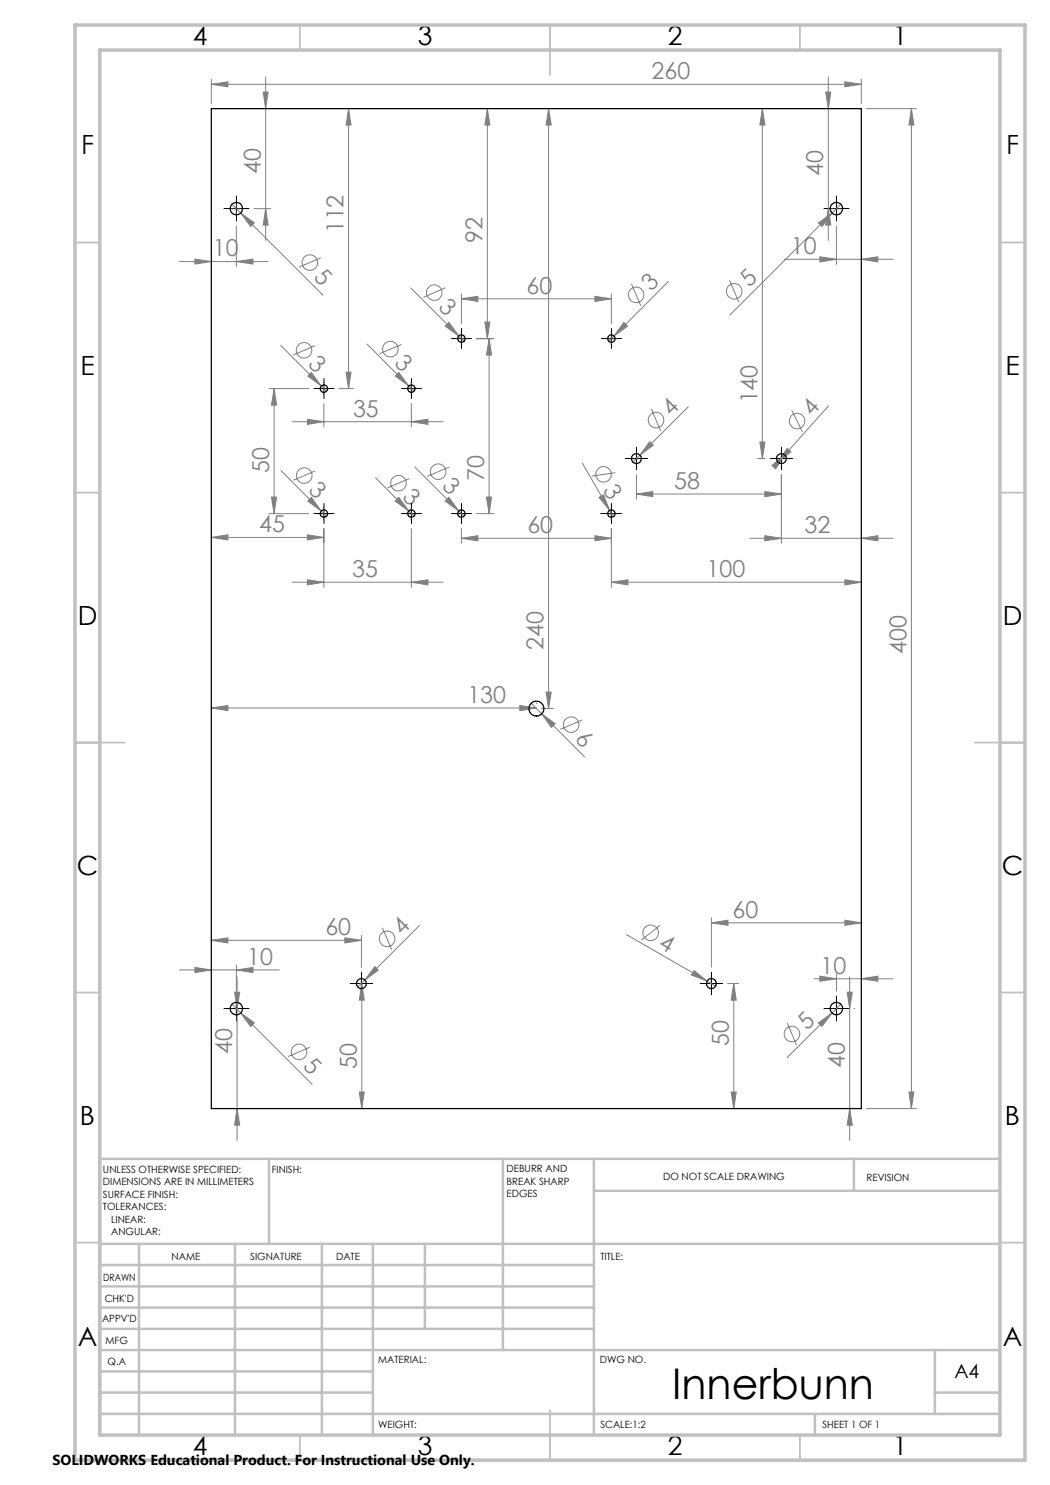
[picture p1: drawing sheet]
<svg xmlns="http://www.w3.org/2000/svg" width="210mm" height="297mm" viewBox="0 0 210 297" stroke-linecap="round" stroke-linejoin="round" font-family="sans-serif">
<g fill="none" stroke="#808080" stroke-width=".2">
<path d="M42.3 16.9l3.3-.5v1zM42.3 15.9v4.8M42.3 16.9h130M52.6 18.4h1l-.5 3.3zM53.1 15.4v32.7M165.1 18.4h1.1l-.5 3.3zM165.7 15.4v32.7M169 16.4l3.3 .5-3.3 .5zM172.3 15.9v4.8M69.7 21.7l.5 3.3h-1zM69.7 21.7v56M97.5 21.7l.5 3.3h-1z"/>
<path d="M97.5 21.7v46M109.7 21.7l.5 3.3h-1zM109.7 21.7v120M152.5 21.7l.5 3.3h-1zM152.5 21.7v70M173.3 21.7h10M182.3 21.7l.5 3.3h-1zM182.3 21.7v200M35.9 52.3h17.7M39 51.8l3.3 .5-3.3 .5zM46.4 40.8l1.8 1.8M47.3 52.3l3.3-.5v1z"/>
<path d="M47.3 45.2v8.1M48.2 42.6l2.7 2-.8 .7zM48.2 42.6l16.4 16.4M50.8 41.7h3.3M53.1 41.7l.5 3.3h-1zM64.2 51.6l-4.4 1.8M82.1 57.6l10.7 10.7M89 57.6l-4.3 1.9M92.3 59.8l3.3-.5v1zM92.3 58.8v5.9M92.3 59.8h30M119 59.3l3.3 .5-3.3 .5z"/>
<path d="M122.3 58.8v5.9M126.3 56.8l1.9 4.4M133.7 56.3l-12 12M145.9 56.1l1.9 4.4M156.8 51.9h21.8M163.7 44.6l2.7-2-2 2.7zM164 51.4l3.3 .5-3.3 .5zM165.7 41.7l.5 3.3h-1.1zM167.3 45.2v7.7M168.2 40.8l-22.3 22.2M172.3 51.9l3.3-.5v1zM53.8 77.7h8"/>
<path d="M54.8 77.7l.5 3.3h-1zM54.8 77.7v25M56.1 69.1l9.2 9.1M61.6 75.2l.7-.7 1.9 2.7zM63 69.1l-4.4 1.9M67.8 77.7h2.9M69.2 74.4h1l-.5 3.3zM73.4 68.8l8.3 8.4M79.1 75.2l.7-.7 1.9 2.7zM80.3 68.9l-4.4 1.9M81.7 77.2l1.1 1M89 65.2l.8-.7 2 2.7z"/>
<path d="M95.3 67.7h3.5M97 64.4h1l-.5 3.3zM97.8 67.7l.5 3.3h-1zM97.8 67.7v35M124.8 64.5l.7 .7-2.7 2zM54.3 99.4h1l-.5 3.3zM56.2 94.1l8 8.1M58.4 84.3h30.2M61.5 83.9l3.3 .4-3.3 .6zM62.3 99.5l1.9 2.7-2.6-2zM63 94.2l-4.3 1.9M64.8 80.7v4.7"/>
<path d="M75.1 95.6l7.7 7.7M79.8 99.5l1.9 2.7-2.6-2zM81.9 95.7l-4.4 1.9M82.3 84.3l3.3-.4v1zM82.3 80.7v4.7M82.9 93.4l9.9 9.9M89.8 93.4l-4.4 1.9M97.3 99.4h1l-.5 3.3zM116.5 92.7l5.4 9.4M119.8 99.5l.9-.5 1.2 3.1zM123.1 94.5l-4.7 .7M127.3 98.8l3.3-.5v1z"/>
<path d="M127.3 95v4.8M127.3 98.8h29M130 88.3l.7 .7-2.7 2zM130.3 81.8l1.9 4.4M137.7 81.3l-11.1 11.1M151.5 91.7h1.5M152 88.4h1l-.5 3.3zM153 98.3l3.3 .5-3.3 .5zM154.4 93.1l2.6-2.1-1.9 2.8zM156.3 95v13.7M157 91l-1.4 1.5M157.4 89.7l.8 .6-2.6 2.2z"/>
<path d="M158.4 82.1l2.1 4.3M165.7 81.2l-8.7 9.8M42.3 107.5l3.3-.5v1zM42.3 107.5h22.5M53.8 102.7h8M58.4 116.4h30.2M61.5 116l3.3 .4-3.3 .6zM61.5 107l3.3 .5-3.3 .5zM64.2 102.2l1.1 1.1M64.8 105.7v11.8M82.3 116.4l3.3-.4v1zM82.3 105.7v11.8"/>
<path d="M89 100.2l.8-.7 2 2.7zM92.3 107.7l3.3-.6v1.1zM92.3 105.7v3M92.3 107.7h30M95.3 102.7h3.5M119 107.1l3.3 .6-3.3 .5zM121.9 102.1l.8 1.3M122.3 116.4l3.3-.4v1zM122.3 116.4h50M122.3 105.7v11.8M149.9 107.7h28.7M153 107.1l3.3 .6-3.3 .5z"/>
<path d="M169 116l3.3 .4-3.3 .6zM172.3 107.7l3.3-.6v1.1zM109.2 138.4h1l-.5 3.3zM42.3 141.6l3.3-.5v1zM42.3 141.6h65M104 141.1l3.3 .5-3.3 .5zM106.2 140.6l2.1 2.2M107.3 140.6v.1M108.3 141.7h2.4M108.3 142.8l2.7 1.9-.7 .8zM108.3 142.8l8.6 8.6M116.5 144l-4.5 1.9"/>
<path d="M35.9 194h20M39 193.5l3.3 .5-3.3 .5zM42.3 188.1l3.3-.5v1zM42.3 188.1h30M46.9 198.4h1l-.5 3.3zM47.3 194l3.3-.5v1zM47.3 193v5.2M47.4 195.4v32.7M69 187.6l3.3 .5-3.3 .5zM72.3 187.1v6.4M72.4 196.7l.4 3.3h-.9zM72.4 196.7v25"/>
<path d="M75 193.3l.7 .7-2.7 2zM76.5 185.6l1.9 4.4M83.9 185.1l-12.3 12.3M125.3 186.9l16.1 9.3M132 185.1l-3.7 2.9M138.8 194.1l2.6 2.1-3.1-1.2zM141.4 196.2l1.8 1M142.3 184.6l3.3-.6v1.1zM142.3 183.5v10M142.3 184.6h30M145.5 196.7h2.2M146.8 196.7l.4 3.3h-1z"/>
<path d="M146.8 196.7v25M162.8 195.8h15.8M164 195.2l3.3 .6-3.3 .4zM167.3 194.7v3.5M169 184l3.3 .6-3.3 .5zM169.4 198.4h1.1l-.6 3.3zM169.9 195.4v32.7M172.3 195.8l3.3-.6v1zM46.4 200.8l16 16.1M48.2 202.6l2.7 2-.8 .7zM62 209.4l-4.4 1.9M71.9 218.4h.9l-.4 3.3z"/>
<path d="M146.2 218.4h1l-.4 3.3zM157.4 204.6l1.9 4.4M163.7 204.6l2.7-2-2 2.7zM166.4 202.6l-9 8.9M168.2 200.8l-1.8 1.8M170.8 201.7h.2M181.8 218.4h1l-.5 3.3zM47.4 221.7l.5 3.3h-1zM169.9 221.7l.6 3.3h-1.1zM173.3 221.7h10"/>
<circle cx="62" cy="52.5" r="1.56"/>
<circle cx="86.9" cy="58.5" r="1.55"/>
<circle cx="127.2" cy="59" r="1.56"/>
<circle cx="146.8" cy="58.3" r="1.56"/>
<circle cx="60.8" cy="70.1" r="1.56"/>
<circle cx="78.1" cy="69.8" r="1.56"/>
<circle cx="60.9" cy="95.1" r="1.56"/>
<circle cx="79.7" cy="96.6" r="1.56"/>
<circle cx="87.6" cy="94.3" r="1.56"/>
<circle cx="120.7" cy="94.9" r="1.55"/>
<circle cx="131.2" cy="84" r="1.56"/>
<circle cx="159.4" cy="84.2" r="1.56"/>
<circle cx="114.2" cy="144.9" r="1.56"/>
<circle cx="77.4" cy="187.8" r="1.57"/>
<circle cx="130.1" cy="186.6" r="1.57"/>
<circle cx="59.8" cy="210.4" r="1.56"/>
<circle cx="158.4" cy="206.8" r="1.56"/>
</g>
<g fill="none" stroke="#000" stroke-width=".2" stroke-dasharray="15.2 1.3 1.3 1.3">
<path d="M46 41.7h-1.2M47.3 40.5v-1.3M47.3 43v1.2M48.5 41.7h1.3M166 41.7h-1.2M167.3 40.5v-1.3M167.3 43v1.2M168.5 41.7h1.3M63.5 77.7h-.7M64.8 76.5v-.8M64.8 79v.7M66 77.7h.8"/>
<path d="M81 77.7h-.7M82.3 76.5v-.8M82.3 79v.7M83.5 77.7h.8M91 67.7h-.7M92.3 66.5v-.8M92.3 69v.7M93.5 67.7h.8M121 67.7h-.7M122.3 66.5v-.8M122.3 69v.7M123.5 67.7h.8"/>
<path d="M126 91.7h-1M127.3 90.5v-1M127.3 93v1M128.5 91.7h1M155 91.7h-1M156.3 90.5v-1M156.3 93v1M157.5 91.7h1M63.5 102.7h-.7M64.8 101.5v-.8M64.8 104v.7M66 102.7h.8"/>
<path d="M81 102.7h-.7M82.3 101.5v-.8M82.3 104v.7M83.5 102.7h.8M91 102.7h-.7M92.3 101.5v-.8M92.3 104v.7M93.5 102.7h.8M121 102.7h-.9M122.3 101.5v-.8M122.3 104v.7M123.5 102.7h.8"/>
<path d="M71 196.7h-1M72.3 195.5v-1M72.3 198v1M73.5 196.7h1M141 196.7h-1M142.3 195.5v-1M142.3 198v1M143.5 196.7h1M46 201.7h-1.2M47.3 200.5v-1.3M47.3 203v1.2M48.5 201.7h1.3"/>
<path d="M166 201.7h-1.2M167.3 200.5v-1.3M167.3 203v1.2M168.5 201.7h1.3"/>
</g>
<g fill="none" stroke="#000" stroke-width=".2">
<path d="M46 41.7h2.5M47.3 40.5v2.5M166 41.7h2.5M167.3 40.5v2.5M63.5 77.7h2.5M64.8 76.5v2.5M81 77.7h2.5M82.3 76.5v2.5M91 67.7h2.5M92.3 66.5v2.5M121 67.7h2.5M122.3 66.5v2.5"/>
<path d="M126 91.7h2.5M127.3 90.5v2.5M155 91.7h2.5M156.3 90.5v2.5M63.5 102.7h2.5M64.8 101.5v2.5M81 102.7h2.5M82.3 101.5v2.5M91 102.7h2.5M92.3 101.5v2.5M121 102.7h2.5M122.3 101.5v2.5"/>
<path d="M71 196.7h2.5M72.3 195.5v2.5M141 196.7h2.5M142.3 195.5v2.5M46 201.7h2.5M47.3 200.5v2.5M166 201.7h2.5M167.3 200.5v2.5"/>
</g>
<g fill="none" stroke="#c0c0c0" stroke-width=".35">
<path d="M60 5v5M110 5v10M160 5v5M15 48.5h5M200 48.5h5M15 98.5h5M200 98.5h5M15 148.5h10M195 148.5h10M15 198.5h5M200 198.5h5M15 248.5h5"/>
<path d="M200 248.5h5M60 287v5M110 282v10M160 287v5"/>
</g>
<g fill="none" stroke="#c0c0c0" stroke-width=".5">
<path d="M53.8 231.8v17M100.6 231.8v38.2M118.8 231.8v55.2M118.8 238.2h81.2M170.8 231.8v6.4M200 231.8h-180v55.2M20 248.8h180M20 257.3h98.8M20 253h98.8M27.8 248.8v38.2M47 248.8v38.2M64.4 248.8v38.2"/>
<path d="M74.6 248.8v38.2M85 248.8v17M20 265.8h98.8M20 261.5h98.8M20 278.5h54.6M20 274.3h54.6M20 270h180M187 278.5h13M187 270v12.8M20 282.8h180M163 282.8v4.2"/>
</g>
<path d="M15 5h190v287h-190zM20 10h180v277h-180z" fill="none" stroke="#c0c0c0" stroke-width=".7"/>
<g fill="#808080">
<path d="M119.8 99.5l.9-.5 1.2 3.1z"/>
<path d="M79.8 99.5l1.9 2.7-2.6-2z"/>
<path d="M89 100.2l.8-.7 2 2.7z"/>
<path d="M79.1 75.2l.7-.7 1.9 2.7z"/>
<path d="M61.6 75.2l.7-.7 1.9 2.7z"/>
<path d="M89 65.2l.8-.7 2 2.7z"/>
<path d="M62.3 99.5l1.9 2.7-2.6-2z"/>
<path d="M138.8 194.1l2.6 2.1-3.1-1.2z"/>
<path d="M163.7 204.6l2.7-2-2 2.7z"/>
<path d="M124.8 64.5l.7 .7-2.7 2z"/>
<path d="M163.7 44.6l2.7-2-2 2.7z"/>
<path d="M130 88.3l.7 .7-2.7 2z"/>
<path d="M75 193.3l.7 .7-2.7 2z"/>
<path d="M48.2 42.6l2.7 2-.8 .7z"/>
<path d="M48.2 202.6l2.7 2-.8 .7z"/>
<path d="M108.3 142.8l2.7 1.9-.7 .8z"/>
<path d="M47.3 194l3.3-.5v1zM39 193.5l3.3 .5-3.3 .5zM69 187.6l3.3 .5-3.3 .5zM42.3 188.1l3.3-.5v1zM47.3 52.3l3.3-.5v1zM39 51.8l3.3 .5-3.3 .5zM82.3 116.4l3.3-.4v1zM61.5 116l3.3 .4-3.3 .6zM61.5 107l3.3 .5-3.3 .5zM42.3 107.5l3.3-.5v1zM119 107.1l3.3 .6-3.3 .5zM92.3 107.7l3.3-.6v1.1z"/>
<path d="M42.3 16.9l3.3-.5v1zM169 16.4l3.3 .5-3.3 .5zM142.3 184.6l3.3-.6v1.1zM169 184l3.3 .6-3.3 .5zM164 195.2l3.3 .6-3.3 .4zM172.3 195.8l3.3-.6v1zM164 51.4l3.3 .5-3.3 .5zM172.3 51.9l3.3-.5v1zM153 107.1l3.3 .6-3.3 .5zM172.3 107.7l3.3-.6v1.1zM61.5 83.9l3.3 .4-3.3 .6zM82.3 84.3l3.3-.4v1zM92.3 59.8l3.3-.5v1zM119 59.3l3.3 .5-3.3 .5zM127.3 98.8l3.3-.5v1zM153 98.3l3.3 .5-3.3 .5zM122.3 116.4l3.3-.4v1zM169 116l3.3 .4-3.3 .6zM42.3 141.6l3.3-.5v1zM104 141.1l3.3 .5-3.3 .5z"/>
<path d="M157.4 89.7l-1.8 2.8 2.6-2.2zM154.4 93.1l.7 .7 1.9-2.8z"/>
<path d="M181.8 218.4h1l-.5 3.3zM182.3 21.7l.5 3.3h-1zM71.9 218.4h.9l-.4 3.3zM72.4 196.7l.4 3.3h-.9zM53.1 41.7l.5 3.3h-1zM52.6 18.4h1l-.5 3.3zM165.7 41.7l.5 3.3h-1.1zM165.1 18.4h1.1l-.5 3.3zM97.3 99.4h1l-.5 3.3zM97.8 67.7l.5 3.3h-1zM109.2 138.4h1l-.5 3.3zM109.7 21.7l.5 3.3h-1zM97 64.4h1l-.5 3.3zM97.5 21.7l.5 3.3h-1zM69.2 74.4h1l-.5 3.3zM69.7 21.7l.5 3.3h-1z"/>
<path d="M46.9 198.4h1l-.5 3.3zM47.4 221.7l.5 3.3h-1zM146.8 196.7l.4 3.3h-1zM146.2 218.4h1l-.4 3.3zM169.4 198.4h1.1l-.6 3.3zM169.9 221.7l.6 3.3h-1.1zM152.5 21.7l.5 3.3h-1zM152 88.4h1l-.5 3.3zM54.8 77.7l.5 3.3h-1zM54.3 99.4h1l-.5 3.3z"/>
</g>
<g fill="none" stroke="#000" stroke-width=".25">
<path d="M42.3 21.7h130v200h-130z"/>
<circle cx="47.3" cy="41.7" r="1.25"/>
<circle cx="167.3" cy="41.7" r="1.26"/>
<circle cx="64.8" cy="77.7" r=".75"/>
<circle cx="82.3" cy="77.7" r=".75"/>
<circle cx="92.3" cy="67.7" r=".74"/>
<circle cx="122.3" cy="67.7" r=".75"/>
<circle cx="127.3" cy="91.7" r=".99"/>
<circle cx="156.3" cy="91.7" r=".99"/>
<circle cx="64.8" cy="102.7" r=".75"/>
<circle cx="82.3" cy="102.7" r=".75"/>
<circle cx="92.3" cy="102.7" r=".74"/>
<circle cx="122.3" cy="102.7" r=".75"/>
<circle cx="107.3" cy="141.7" r="1.51"/>
<circle cx="72.3" cy="196.7" r="1"/>
<circle cx="142.3" cy="196.7" r="1"/>
<circle cx="47.3" cy="201.7" r="1.25"/>
<circle cx="167.3" cy="201.7" r="1.26"/>
</g>
<text font-size="8.5" x="134.5" y="279.7">Innerbunn</text>
<g font-size="5.3">
<text x="38.5" y="9">4</text>
<text x="83.5" y="9">3</text>
<text x="133.6" y="9">2</text>
<text x="178.6" y="9">1</text>
<text x="16.2" y="30.8">F</text>
<text x="201.2" y="30.8">F</text>
<text x="16.1" y="75">E</text>
<text x="201.1" y="75">E</text>
<text x="15.5" y="125">D</text>
<text x="200.5" y="125">D</text>
<text x="15.4" y="175">C</text>
<text x="200.4" y="175">C</text>
<text x="16" y="225">B</text>
<text x="201" y="225">B</text>
<text x="15.5" y="269.3">A</text>
<text x="200.5" y="269.3">A</text>
<text x="38.5" y="291">4</text>
<text x="83.5" y="291">3</text>
<text x="133.6" y="291">2</text>
<text x="178.6" y="291">1</text>
</g>
<g font-size="4.7" fill="#808080">
<text x="130.3" y="15.8">260</text>
<text x="52.1" y="34.8" transform="rotate(-90 52.1 34.8)">40</text>
<text x="164.7" y="35.2" transform="rotate(-90 164.7 35.2)">40</text>
<text x="68.7" y="46.7" transform="rotate(-90 68.7 46.7)">112</text>
<text x="42.6" y="51.3">10</text>
<text x="96.5" y="48.7" transform="rotate(-90 96.5 48.7)">92</text>
<text x="158.2" y="50.8">10</text>
<text x="62.6" y="55.5" transform="rotate(45 62.6 55.5)">5</text>
<text x="105.3" y="58.7">60</text>
<text x="130.3" y="58.3" transform="rotate(-45 130.3 58.3)">3</text>
<text x="149.9" y="57.6" transform="rotate(-45 149.9 57.6)">5</text>
<text x="87.5" y="61.5" transform="rotate(45 87.5 61.5)">3</text>
<text x="61.4" y="73.1" transform="rotate(45 61.4 73.1)">3</text>
<text x="78.7" y="72.8" transform="rotate(45 78.7 72.8)">3</text>
<text x="70.6" y="83.3">35</text>
<text x="134.3" y="83.4" transform="rotate(-45 134.3 83.4)">4</text>
<text x="151.5" y="80.7" transform="rotate(-90 151.5 80.7)">140</text>
<text x="162.4" y="83.4" transform="rotate(-48 162.4 83.4)">4</text>
<text x="53.8" y="94.6" transform="rotate(-90 53.8 94.6)">50</text>
<text x="61.5" y="98.1" transform="rotate(45 61.5 98.1)">3</text>
<text x="80.3" y="99.6" transform="rotate(45 80.3 99.6)">3</text>
<text x="88.3" y="97.4" transform="rotate(45 88.3 97.4)">3</text>
<text x="96.8" y="96.3" transform="rotate(-90 96.8 96.3)">70</text>
<text x="120.5" y="97.9" transform="rotate(60 120.5 97.9)">3</text>
<text x="134.8" y="97.8">58</text>
<text x="51.8" y="106.4">45</text>
<text x="105.5" y="106.6">60</text>
<text x="160.9" y="106.6">32</text>
<text x="70.4" y="115.4">35</text>
<text x="141.3" y="115.4">100</text>
<text x="108.7" y="129.9" transform="rotate(-90 108.7 129.9)">240</text>
<text x="181.3" y="130.8" transform="rotate(-90 181.3 130.8)">400</text>
<text x="93.5" y="140.6">130</text>
<text x="114.9" y="147.9" transform="rotate(45 114.9 147.9)">6</text>
<text x="146.5" y="183.5">60</text>
<text x="65.1" y="187">60</text>
<text x="80.5" y="187.1" transform="rotate(-45 80.5 187.1)">4</text>
<text x="131.5" y="189.3" transform="rotate(30 131.5 189.3)">4</text>
<text x="49.4" y="193">10</text>
<text x="164.1" y="194.7">10</text>
<text x="145.7" y="209.1" transform="rotate(-90 145.7 209.1)">50</text>
<text x="161.4" y="206.2" transform="rotate(-45 161.4 206.2)">5</text>
<text x="46.4" y="210.8" transform="rotate(-90 46.4 210.8)">40</text>
<text x="60.4" y="213.4" transform="rotate(45 60.4 213.4)">5</text>
<text x="71.4" y="213.7" transform="rotate(-90 71.4 213.7)">50</text>
<text x="169" y="213.6" transform="rotate(-90 169 213.6)">40</text>
</g>
<text font-size="3.9" x="190.9" y="275.5">A4</text>
<text font-size="2.9" x="10.5" y="292.9">SOLIDWORKS Educational Product. For Instructional Use Only.</text>
<g font-size="2">
<text x="20.6" y="234.6">UNLESS OTHERWISE SPECIFIED:</text>
<text x="20.6" y="237.1">DIMENSIONS ARE IN MILLIMETERS</text>
<text x="20.6" y="239.6">SURFACE FINISH:</text>
<text x="54.4" y="234.6">FINISH:</text>
<text x="101.3" y="234.5">DEBURR AND</text>
<text x="101.3" y="237">BREAK SHARP</text>
<text x="101.3" y="239.5">EDGES</text>
<text x="132.6" y="236">DO NOT SCALE DRAWING</text>
<text x="173.3" y="236.2">REVISION</text>
<text x="20.6" y="242.1">TOLERANCES:</text>
<text x="22.2" y="244.6">LINEAR:</text>
<text x="22.2" y="247.1">ANGULAR:</text>
<text x="34.3" y="252">NAME</text>
<text x="50" y="251.9">SIGNATURE</text>
<text x="67.2" y="251.9">DATE</text>
<text x="120.1" y="251.9">TITLE:</text>
<text x="20.6" y="256.1">DRAWN</text>
<text x="20.9" y="260.3">CHK'D</text>
<text x="20.4" y="264.4">APPV'D</text>
<text x="21.1" y="268.8">MFG</text>
<text x="21.5" y="273">Q.A</text>
<text x="75.6" y="272.5">MATERIAL:</text>
<text x="120" y="272.5">DWG NO.</text>
<text x="75.6" y="285.5">WEIGHT:</text>
<text x="120.1" y="285.6">SCALE:1:2</text>
<text x="164.5" y="285.6">SHEET 1 OF 1</text>
</g>
</svg>
